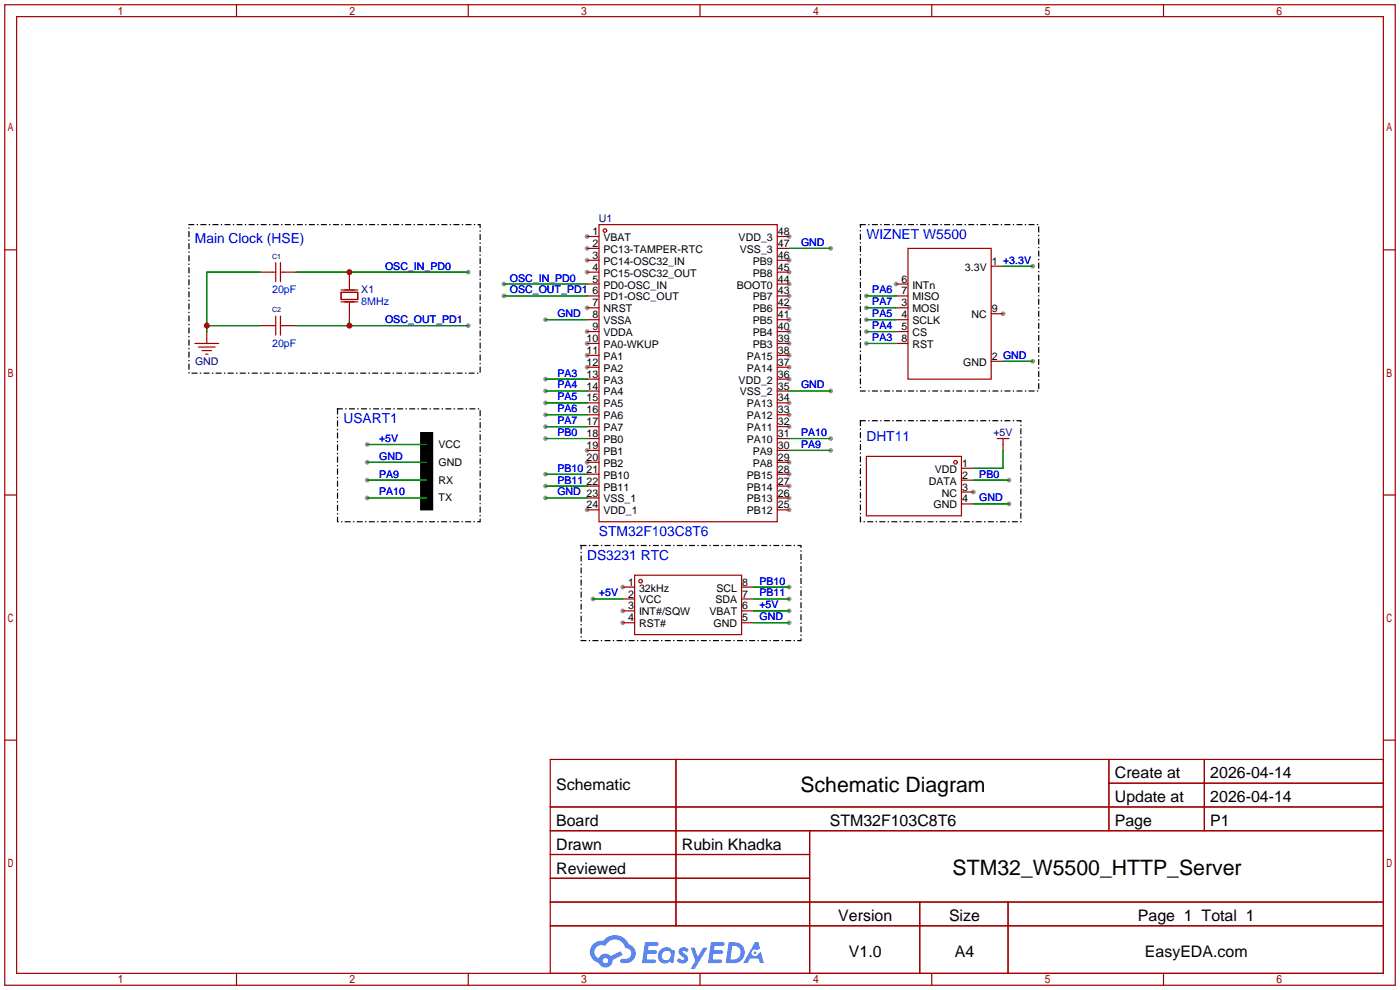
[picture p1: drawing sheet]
<svg xmlns="http://www.w3.org/2000/svg" width="299mm" height="212mm" viewBox="0 0 299 212" stroke-linecap="round" stroke-linejoin="round" font-family="sans-serif">
<g fill="#999">
<circle cx="125.5" cy="50.5" r=".51"/>
<circle cx="125.5" cy="53.1" r=".51"/>
<circle cx="125.5" cy="55.6" r=".51"/>
<circle cx="125.5" cy="58.2" r=".51"/>
<circle cx="125.5" cy="65.8" r=".51"/>
<circle cx="125.5" cy="70.9" r=".51"/>
<circle cx="125.5" cy="73.4" r=".51"/>
<circle cx="125.5" cy="75.9" r=".51"/>
<circle cx="125.5" cy="78.5" r=".51"/>
<circle cx="125.5" cy="96.3" r=".51"/>
<circle cx="125.5" cy="98.8" r=".51"/>
<circle cx="125.5" cy="109" r=".51"/>
<circle cx="168.7" cy="109" r=".51"/>
<circle cx="168.7" cy="106.4" r=".51"/>
<circle cx="168.7" cy="103.9" r=".51"/>
<circle cx="168.7" cy="101.3" r=".51"/>
<circle cx="168.7" cy="98.8" r=".51"/>
<circle cx="168.7" cy="91.2" r=".51"/>
<circle cx="168.7" cy="88.6" r=".51"/>
<circle cx="168.7" cy="86.1" r=".51"/>
<circle cx="168.7" cy="81" r=".51"/>
<circle cx="168.7" cy="78.5" r=".51"/>
<circle cx="168.7" cy="75.9" r=".51"/>
<circle cx="168.7" cy="73.4" r=".51"/>
<circle cx="168.7" cy="70.9" r=".51"/>
<circle cx="168.7" cy="68.3" r=".51"/>
<circle cx="168.7" cy="65.8" r=".51"/>
<circle cx="168.7" cy="63.2" r=".51"/>
<circle cx="168.7" cy="60.7" r=".51"/>
<circle cx="168.7" cy="58.2" r=".51"/>
<circle cx="168.7" cy="55.6" r=".51"/>
<circle cx="168.7" cy="50.5" r=".51"/>
<circle cx="214.4" cy="67.1" r=".51"/>
<circle cx="191.5" cy="60.7" r=".51"/>
<circle cx="208" cy="105.2" r=".51"/>
<circle cx="133.1" cy="125.5" r=".51"/>
<circle cx="133.1" cy="130.6" r=".51"/>
<circle cx="133.1" cy="133.1" r=".51"/>
<circle cx="107.7" cy="60.7" r=".51"/>
<circle cx="107.7" cy="63.2" r=".51"/>
<circle cx="100.1" cy="69.6" r=".51"/>
<circle cx="100.1" cy="58.2" r=".51"/>
<circle cx="177.5" cy="53.1" r=".51"/>
<circle cx="116.6" cy="68.3" r=".51"/>
<circle cx="177.5" cy="83.6" r=".51"/>
<circle cx="116.6" cy="106.4" r=".51"/>
<circle cx="185.2" cy="63.2" r=".51"/>
<circle cx="185.2" cy="65.8" r=".51"/>
<circle cx="185.2" cy="68.3" r=".51"/>
<circle cx="185.2" cy="70.9" r=".51"/>
<circle cx="185.2" cy="73.4" r=".51"/>
<circle cx="220.7" cy="77.2" r=".51"/>
<circle cx="220.7" cy="56.9" r=".51"/>
<circle cx="116.6" cy="81" r=".51"/>
<circle cx="116.6" cy="83.6" r=".51"/>
<circle cx="116.6" cy="86.1" r=".51"/>
<circle cx="116.6" cy="88.6" r=".51"/>
<circle cx="116.6" cy="91.2" r=".51"/>
<circle cx="116.6" cy="101.3" r=".51"/>
<circle cx="116.6" cy="103.9" r=".51"/>
<circle cx="91.2" cy="98.8" r=".51"/>
<circle cx="78.5" cy="98.8" r=".51"/>
<circle cx="78.5" cy="102.6" r=".51"/>
<circle cx="91.2" cy="102.6" r=".51"/>
<circle cx="78.5" cy="106.4" r=".51"/>
<circle cx="91.2" cy="106.4" r=".51"/>
<circle cx="177.5" cy="96.3" r=".51"/>
<circle cx="177.5" cy="93.7" r=".51"/>
<circle cx="78.5" cy="95" r=".51"/>
<circle cx="91.2" cy="95" r=".51"/>
<circle cx="215.6" cy="102.6" r=".51"/>
<circle cx="215.6" cy="107.7" r=".51"/>
<circle cx="168.7" cy="125.5" r=".51"/>
<circle cx="168.7" cy="128" r=".51"/>
<circle cx="168.7" cy="130.6" r=".51"/>
<circle cx="168.7" cy="133.1" r=".51"/>
<circle cx="126.7" cy="128" r=".51"/>
<circle cx="116.6" cy="93.7" r=".51"/>
</g>
<g fill="none" stroke="#a10000" stroke-width=".25">
<path d="M1 1h297.2v209.6h-297.2zM3.6 3.6h292.1v204.4h-292.1zM50.5 1v2.6M100.1 1v2.6M149.6 1v2.6M199.1 1v2.6M248.7 1v2.6M1 53.4h2.6M295.7 53.4h2.5M1 105.8h2.6M295.7 105.8h2.5M1 158.2h2.6"/>
<path d="M295.7 158.2h2.5M117.6 162.3h178.1v45.7h-178.1zM117.6 172.5h178.1M117.6 177.5h178.1M144.5 162.3v35.6M173 177.5v30.5M237 162.3v15.2M237 167.4h58.7M257.4 162.3v15.2M117.6 182.6h55.4M117.6 192.8h178.1M117.6 187.7h55.4"/>
<path d="M117.6 197.9h178.1M196.6 192.8v15.2M215.4 192.8v15.2M50.5 208v2.6M100.1 208v2.6M149.6 208v2.6M199.1 208v2.6M248.7 208v2.6"/>
</g>
<g fill="#5487ff">
<path d="M145.3 202.7a1.3 1.3 0 0 1 1.9 .3l-.4 .6a.54 .54 0 0 0-.9-.2l.1 .2a1.34 1.34 0 0 1 .9 1.8 1.47 1.47 0 0 1-2.3-.1l.5-.6 .8 .5a.31 .31 0 0 0 .4-.3 .31 .31 0 0 0-.3-.4 1.12 1.12 0 0 1-.7-1.8z"/>
<path d="M147.6 202.5h.9l.6 2 1.2-2h.9l-2.7 4.6h-.9l1-1.7z"/>
<path d="M137.8 201.4h1.7a1.31 1.31 0 0 1 1.2 .2 .4 .4 0 0 1-.3 .5l-1.8 .1-.1 .9h1.6a.4 .4 0 0 1 .4 .4 .4 .4 0 0 1-.5 .4h-1.6l-.2 1.2h1.4a.46 .46 0 0 1 .5 0 .46 .46 0 0 1 .1 .5l-.4 .2h-2.6z"/>
<path d="M151.9 201.4h1.7a1.32 1.32 0 0 1 1.2 .2 .39 .39 0 0 1-.3 .5l-1.8 .1-.1 .9h1.6a.4 .4 0 0 1 .4 .4 .4 .4 0 0 1-.4 .4h-1.7l-.2 1.2h1.4a.46 .46 0 0 1 .5 0 .46 .46 0 0 1 .1 .5l-.4 .2h-2.6z"/>
<path d="M161.3 201.4h.8l.3 1.3-.6 .4a.75 .75 0 0 0-1.1 .3 .75 .75 0 0 0 .5 1 .75 .75 0 0 0 .9-.7l.5-.2 .6 2.3h-.8l-.3-.9h-1.8l-.5 .9h-1z"/>
<path d="M155.7 201.4l-.6 4.4h1.5a2.27 2.27 0 0 0 2.6-2.2 2.27 2.27 0 0 0-2.7-2.2zM156.5 202.1a1.5 1.5 0 0 1 1.8 1.6 1.5 1.5 0 0 1-1.9 1.4h-.3z"/>
<path d="M141.2 203a1.6 1.6 0 0 0-.3 2.3 1.6 1.6 0 0 0 2.3 .2l.7 .3 .3-2.4-.1-.3-.5-.1a1.58 1.58 0 0 0-2.4 0zM141.8 203.5a.98 .98 0 0 1 1.6 .4 .98 .98 0 0 1-1.1 1.3 .94 .94 0 0 1-.9-.7 .94 .94 0 0 1 .4-1z"/>
<path d="M126.8 201.8a2.37 2.37 0 0 0 1.1 4 1.54 1.54 0 0 0 1.8 1 1.54 1.54 0 0 0 1.2-1.6l2.2-1.1-.5-.8-2 1a1.57 1.57 0 0 0-2.7 .5 1.5 1.5 0 0 1-.7-2.1 1.5 1.5 0 0 1 2.2-.5 2.23 2.23 0 0 1 2.3-1.4 2.23 2.23 0 0 1 2 1.8 1.16 1.16 0 0 1 1.2 1.1 1.16 1.16 0 0 1-1.1 1.2h-.7a.47 .47 0 0 0-.5 .4 .47 .47 0 0 0 .4 .5 2.17 2.17 0 0 0 2.5-.9 2.17 2.17 0 0 0-.3-2.7l-.8-.4a3.2 3.2 0 0 0-5.5-.7l-1.1 .1zM128.8 205.3a.6 .6 0 0 1 1.2 0 .6 .6 0 0 1-1.2 0z"/>
<circle cx="161.4" cy="203.6" r=".28"/>
</g>
<g fill="none" stroke="#a10000" stroke-width=".25">
<path d="M55.6 58.2h3.3M58.9 56.1v4.1M59.9 58.2h3.3M59.9 56.1v4.1M74.7 58.2v3.5M125.5 50.5h2.5M125.5 53.1h2.5M125.5 55.6h2.5M125.5 58.2h2.5M128 48h38.1v63.5h-38.1zM166.1 50.5h2.6M166.1 53.1h2.6"/>
<path d="M166.1 55.6h2.6M166.1 58.2h2.6M194.1 53.1h17.7v27.9h-17.7zM211.8 56.9h2.6M41.7 73.4h5M42.4 74.2h3.6M43.2 74.9h2M43.9 75.7h.5M44.2 70.9v2.5M55.6 69.6h3.3M58.9 67.6v4M59.9 67.6v4"/>
<path d="M59.9 69.6h3.3M72.9 62.5h3.6v1.5h-3.6zM72.9 64.5h3.6M72.9 62h3.6M74.7 64.8v3.5M125.5 60.7h2.5M125.5 63.2h2.5M125.5 65.8h2.5M125.5 68.3h2.5M125.5 70.9h2.5M125.5 73.4h2.5M125.5 75.9h2.5"/>
<path d="M125.5 78.5h2.5M166.1 60.7h2.6M166.1 63.2h2.6M166.1 65.8h2.6M166.1 68.3h2.6M166.1 70.9h2.6M166.1 73.4h2.6M166.1 75.9h2.6M166.1 78.5h2.6M191.5 60.7h2.6M191.5 63.2h2.6M191.5 65.8h2.6"/>
<path d="M191.5 68.3h2.6M191.5 70.9h2.6M191.5 73.4h2.6M211.8 77.2h2.6M211.8 67.1h2.6M125.5 81h2.5M125.5 83.6h2.5M125.5 86.1h2.5M125.5 88.6h2.5M125.5 91.2h2.5M125.5 93.7h2.5M125.5 96.3h2.5"/>
<path d="M125.5 98.8h2.5M166.1 81h2.6M166.1 83.6h2.6M166.1 86.1h2.6M166.1 88.6h2.6M166.1 91.2h2.6M166.1 93.7h2.6M166.1 96.3h2.6M166.1 98.8h2.6M185.2 97.5h20.3v12.7h-20.3zM213.1 93.7h2.5M214.4 93.7v2.6"/>
<path d="M125.5 101.3h2.5M125.5 103.9h2.5M125.5 106.4h2.5M125.5 109h2.5M166.1 101.3h2.6M166.1 103.9h2.6M166.1 106.4h2.6M166.1 109h2.6M205.5 100.1h2.5M205.5 102.6h2.5M205.5 105.2h2.5M205.5 107.7h2.5"/>
<path d="M133.1 125.5h2.5M133.1 128h2.5M133.1 130.6h2.5M133.1 133.1h2.5M135.6 122.9h22.9v12.7h-22.9zM158.5 125.5h2.5M158.5 128h2.5M158.5 130.6h2.5M158.5 133.1h2.5"/>
<circle cx="129.3" cy="49.3" r=".38"/>
<circle cx="204.2" cy="98.8" r=".38"/>
<circle cx="136.9" cy="124.2" r=".38"/>
</g>
<g fill="none" stroke="#008700" stroke-width=".25">
<path d="M55.6 58.2h-11.4v12.7M63.2 58.2h36.9M168.7 53.1h8.8M214.4 56.9h6.3M44.2 69.6h11.4M63.2 69.6h36.9M74.7 68.3v1.3M107.7 60.7h17.8M107.7 63.2h17.8M116.6 68.3h8.9M185.2 63.2h6.3M185.2 68.3h6.3"/>
<path d="M185.2 65.8h6.3M185.2 70.9h6.3M185.2 73.4h6.3M214.4 77.2h6.3M78.5 98.8h12.7M78.5 95h12.7M116.6 83.6h8.9M116.6 81h8.9M116.6 86.1h8.9M116.6 88.6h8.9M116.6 91.2h8.9M116.6 93.7h8.9"/>
<path d="M168.7 83.6h8.8M168.7 96.3h8.8M168.7 93.7h8.8M214.4 96.3v3.8h-6.4M78.5 106.4h12.7M78.5 102.6h12.7M116.6 106.4h8.9M116.6 101.3h8.9M116.6 103.9h8.9M208 102.6h7.6M208 107.7h7.6M126.7 128h6.4"/>
<path d="M161 125.5h7.7M161 128h7.7M161 130.6h7.7M161 133.1h7.7"/>
</g>
<path d="M40.4 48h62.2v31.8h-62.2zM183.9 48h38.1v35.6h-38.1zM72.1 87.4h30.5v24.1h-30.5zM183.9 89.9h34.3v21.6h-34.3zM124.2 116.6h47v20.3h-47z" fill="none" stroke="#000" stroke-width=".25" stroke-dasharray="1 .8 0 .8"/>
<path d="M89.9 92.5h2.6v16.5h-2.6z" fill="#000" stroke="#000" stroke-width=".25"/>
<g fill="#c00">
<circle cx="44.2" cy="69.6" r=".63"/>
<circle cx="74.7" cy="69.6" r=".63"/>
<circle cx="74.7" cy="58.2" r=".63"/>
</g>
<g font-size="4.5">
<text x="171.1" y="169.2">Schematic Diagram</text>
<text x="203.6" y="187">STM32_W5500_HTTP_Server</text>
</g>
<g font-size="3.4">
<text x="238.3" y="166.4">Create at</text>
<text x="258.7" y="166.4">2026-04-14</text>
<text x="118.9" y="168.9">Schematic</text>
<text x="238.3" y="171.4">Update at</text>
<text x="258.7" y="171.4">2026-04-14</text>
<text x="118.9" y="176.5">Board</text>
<text x="177.3" y="176.5">STM32F103C8T6</text>
<text x="238.3" y="176.5">Page</text>
<text x="258.7" y="176.5">P1</text>
<text x="118.9" y="181.6">Drawn</text>
<text x="145.7" y="181.6">Rubin Khadka</text>
<text x="118.9" y="186.7">Reviewed</text>
<text x="179.2" y="196.8">Version</text>
<text x="202.8" y="196.8">Size</text>
<text x="243.2" y="196.8">Page 1 Total 1</text>
<text x="181.4" y="204.5">V1.0</text>
<text x="204.1" y="204.5">A4</text>
<text x="244.7" y="204.5">EasyEDA.com</text>
</g>
<g font-size="2.9" fill="#00f">
<text x="41.7" y="51.9">Main Clock (HSE)</text>
<text x="185.2" y="51.1">WIZNET W5500</text>
<text x="73.4" y="90.5">USART1</text>
<text x="185.2" y="94.3">DHT11</text>
<text x="125.5" y="119.7">DS3231 RTC</text>
<text x="128" y="114.6">STM32F103C8T6</text>
</g>
<g font-size="2.3" fill="#000080">
<text x="128" y="47.5">U1</text>
<text x="77.2" y="62.7">X1</text>
<text x="41.7" y="77.9">GND</text>
<text x="212.3" y="93.2">+5V</text>
</g>
<g font-size="2.3">
<text x="126.6" y="50.2">1</text>
<text x="126.6" y="52.8">2</text>
<text x="129" y="51.5">VBAT</text>
<text x="157.9" y="51.5">VDD_3</text>
<text x="166.2" y="52.8">47</text>
<text x="166.2" y="50.2">48</text>
<text x="126.6" y="55.3">3</text>
<text x="126.6" y="57.9">4</text>
<text x="129" y="54">PC13-TAMPER-RTC</text>
<text x="129" y="56.6">PC14-OSC32_IN</text>
<text x="129" y="59.1">PC15-OSC32_OUT</text>
<text x="158.1" y="54">VSS_3</text>
<text x="160.9" y="59.1">PB8</text>
<text x="160.9" y="56.6">PB9</text>
<text x="166.2" y="57.9">45</text>
<text x="166.2" y="55.3">46</text>
<text x="206.2" y="57.9">3.3V</text>
<text x="212" y="56.6">1 +3.3V</text>
<text x="126.6" y="60.4">5</text>
<text x="126.6" y="62.9">6</text>
<text x="126.6" y="65.5">7</text>
<text x="129" y="61.7">PD0-OSC_IN</text>
<text x="129" y="64.2">PD1-OSC_OUT</text>
<text x="157.5" y="61.7">BOOT0</text>
<text x="160.9" y="64.2">PB7</text>
<text x="166.2" y="65.5">42</text>
<text x="166.2" y="62.9">43</text>
<text x="166.2" y="60.4">44</text>
<text x="192.7" y="62.9">7</text>
<text x="192.7" y="65.5">3</text>
<text x="192.7" y="60.4">6</text>
<text x="195" y="64.2">MISO</text>
<text x="195" y="61.7">INTn</text>
<text x="126.6" y="68">8</text>
<text x="126.6" y="70.6">9</text>
<text x="129" y="66.7">NRST</text>
<text x="129" y="69.3">VSSA</text>
<text x="129" y="71.8">VDDA</text>
<text x="160.9" y="71.8">PB4</text>
<text x="160.9" y="69.3">PB5</text>
<text x="160.9" y="66.7">PB6</text>
<text x="166.2" y="70.6">40</text>
<text x="166.2" y="68">41</text>
<text x="192.7" y="68">4</text>
<text x="192.7" y="70.6">5</text>
<text x="195" y="66.7">MOSI</text>
<text x="195" y="69.3">SCLK</text>
<text x="195" y="71.8">CS</text>
<text x="207.6" y="68">NC</text>
<text x="212" y="66.7">9</text>
<text x="125.4" y="73.1">10</text>
<text x="125.4" y="75.6">11</text>
<text x="129" y="74.4">PA0-WKUP</text>
<text x="129" y="76.9">PA1</text>
<text x="159.6" y="76.9">PA15</text>
<text x="160.9" y="74.4">PB3</text>
<text x="166.2" y="75.6">38</text>
<text x="166.2" y="73.1">39</text>
<text x="192.7" y="73.1">8</text>
<text x="195" y="74.4">RST</text>
<text x="212" y="76.9">2 GND</text>
<text x="125.4" y="78.2">12</text>
<text x="125.4" y="80.7">13</text>
<text x="125.4" y="83.3">14</text>
<text x="129" y="79.4">PA2</text>
<text x="129" y="82">PA3</text>
<text x="157.9" y="82">VDD_2</text>
<text x="159.6" y="79.4">PA14</text>
<text x="166.2" y="83.3">35</text>
<text x="166.2" y="80.7">36</text>
<text x="166.2" y="78.2">37</text>
<text x="205.9" y="78.2">GND</text>
<text x="125.4" y="85.8">15</text>
<text x="125.4" y="88.3">16</text>
<text x="129" y="84.5">PA4</text>
<text x="129" y="87.1">PA5</text>
<text x="129" y="89.6">PA6</text>
<text x="158.1" y="84.5">VSS_2</text>
<text x="159.6" y="89.6">PA12</text>
<text x="159.6" y="87.1">PA13</text>
<text x="166.2" y="88.3">33</text>
<text x="166.2" y="85.8">34</text>
<text x="93.7" y="95.7">VCC</text>
<text x="125.4" y="90.9">17</text>
<text x="125.4" y="93.4">18</text>
<text x="125.4" y="96">19</text>
<text x="129" y="92.1">PA7</text>
<text x="129" y="94.7">PB0</text>
<text x="159.6" y="94.7">PA10</text>
<text x="159.6" y="92.1">PA11</text>
<text x="166.2" y="96">30</text>
<text x="166.2" y="93.4">31</text>
<text x="166.2" y="90.9">32</text>
<text x="93.7" y="99.5">GND</text>
<text x="125.4" y="98.5">20</text>
<text x="125.4" y="101">21</text>
<text x="129" y="97.2">PB1</text>
<text x="129" y="99.8">PB2</text>
<text x="160.9" y="99.8">PA8</text>
<text x="160.9" y="97.2">PA9</text>
<text x="166.2" y="101">28</text>
<text x="166.2" y="98.5">29</text>
<text x="199.8" y="101">VDD</text>
<text x="205.6" y="99.8">1</text>
<text x="93.7" y="103.3">RX</text>
<text x="93.7" y="107.2">TX</text>
<text x="125.4" y="103.6">22</text>
<text x="129" y="102.3">PB10</text>
<text x="129" y="104.8">PB11</text>
<text x="129" y="107.4">VSS_1</text>
<text x="159.6" y="107.4">PB13</text>
<text x="159.6" y="104.8">PB14</text>
<text x="159.6" y="102.3">PB15</text>
<text x="166.2" y="106.1">26</text>
<text x="166.2" y="103.6">27</text>
<text x="198.5" y="103.6">DATA</text>
<text x="201.3" y="106.1">NC</text>
<text x="205.6" y="102.3">2</text>
<text x="205.6" y="104.8">3</text>
<text x="205.6" y="107.4">4</text>
<text x="125.4" y="108.7">24</text>
<text x="129" y="109.9">VDD_1</text>
<text x="159.6" y="109.9">PB12</text>
<text x="166.2" y="108.7">25</text>
<text x="199.5" y="108.7">GND</text>
<text x="134.2" y="125.2">1</text>
<text x="158.6" y="125.2">8</text>
<text x="134.2" y="127.7">2</text>
<text x="134.2" y="130.2">3</text>
<text x="136.6" y="126.4">32kHz</text>
<text x="136.6" y="129">VCC</text>
<text x="136.6" y="131.5">INT#/SQW</text>
<text x="151.6" y="131.5">VBAT</text>
<text x="152.9" y="129">SDA</text>
<text x="153.1" y="126.4">SCL</text>
<text x="158.6" y="130.2">6</text>
<text x="158.6" y="127.7">7</text>
<text x="134.2" y="132.8">4</text>
<text x="136.6" y="134.1">RST#</text>
<text x="152.5" y="134.1">GND</text>
<text x="158.6" y="132.8">5</text>
</g>
<g font-size="2.3" fill="#00f">
<text x="171.2" y="52.5">GND</text>
<text x="82.3" y="57.6">OSC_IN_PD0</text>
<text x="58.2" y="62.7">20pF</text>
<text x="77.2" y="65.2">8MHz</text>
<text x="109" y="60.2">OSC_IN_PD0</text>
<text x="109" y="62.7">OSC_OUT_PD1</text>
<text x="186.4" y="62.7">PA6</text>
<text x="186.4" y="65.2">PA7</text>
<text x="82.3" y="69.1">OSC_OUT_PD1</text>
<text x="119.1" y="67.8">GND</text>
<text x="186.4" y="67.8">PA5</text>
<text x="186.4" y="70.3">PA4</text>
<text x="58.2" y="74.1">20pF</text>
<text x="186.4" y="72.9">PA3</text>
<text x="119.1" y="80.5">PA3</text>
<text x="119.1" y="83">PA4</text>
<text x="171.2" y="83">GND</text>
<text x="119.1" y="85.6">PA5</text>
<text x="119.1" y="88.1">PA6</text>
<text x="81" y="94.5">+5V</text>
<text x="119.1" y="90.6">PA7</text>
<text x="119.1" y="93.2">PB0</text>
<text x="171.2" y="95.7">PA9</text>
<text x="171.2" y="93.2">PA10</text>
<text x="81" y="98.3">GND</text>
<text x="119.1" y="100.8">PB10</text>
<text x="81" y="102.1">PA9</text>
<text x="81" y="105.9">PA10</text>
<text x="119.1" y="105.9">GND 23</text>
<text x="119.1" y="103.3">PB11</text>
<text x="209.3" y="102.1">PB0</text>
<text x="209.3" y="107.2">GND</text>
<text x="162.3" y="124.9">PB10</text>
<text x="128" y="127.5">+5V</text>
<text x="162.3" y="127.5">PB11</text>
<text x="162.3" y="130">+5V</text>
<text x="162.3" y="132.6">GND</text>
</g>
<g font-size="1.5" fill="#000080">
<text x="58.2" y="55.3">C1</text>
<text x="58.2" y="66.7">C2</text>
</g>
</svg>
